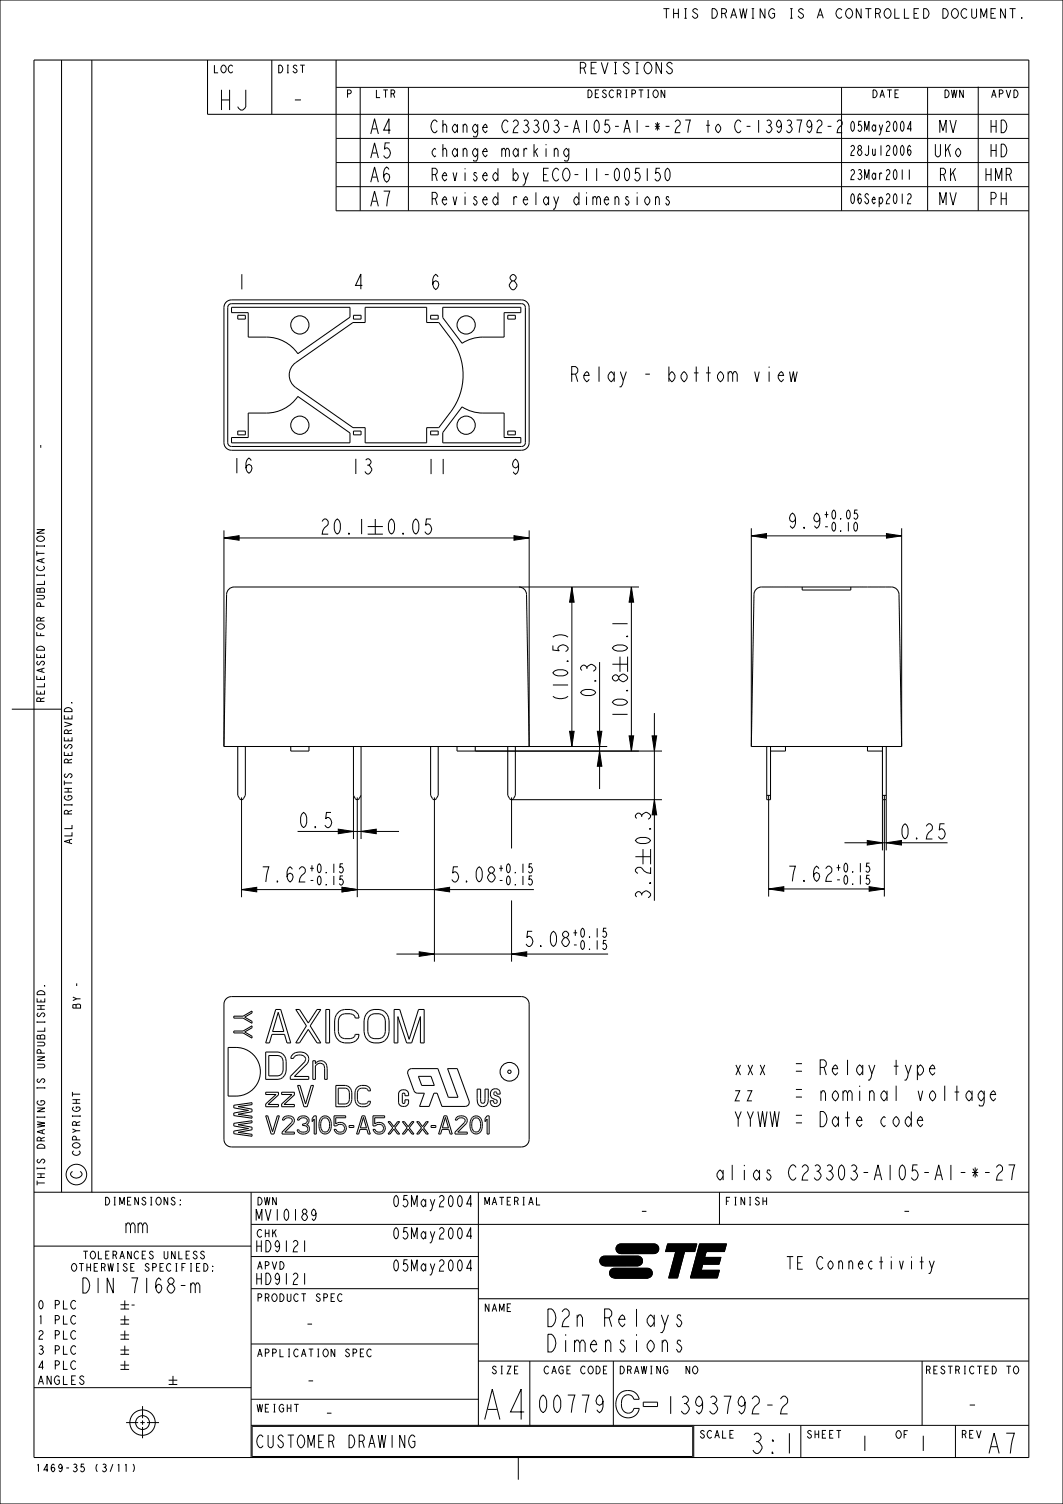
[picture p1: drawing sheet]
<svg xmlns="http://www.w3.org/2000/svg" width="210mm" height="297mm" viewBox="0 0 210 297" stroke-linecap="round" stroke-linejoin="round" font-family="sans-serif">
<g fill="none" stroke="#000" stroke-width=".2">
<path d="M0 0h210v297h-210zM6.7 11.9h196.6v275.9h-196.6zM12.2 11.9v223.5M18.1 11.9v223.5M41 11.9v10.7h162.3M53.7 11.9v10.7M66.4 11.9v29.7h136.9M66.4 17.3h136.9M71.2 17.3v24.3M80.7 17.3v24.3M131.1 1.7h1.1M131.6 1.7v1.9"/>
<path d="M140.7 1.7a.96 .96 0 0 1 1 1 .96 .96 0 0 1-1 .9zM166.3 17.3v24.3M166.3 2l-.3-.3a.96 .96 0 0 0-.9 1 .96 .96 0 0 0 .9 .9l.3-.3M183.3 17.3v24.3M193.3 17.1v24.5M66.4 27.3h136.9M66.4 32.1h136.9M66.4 36.9h136.9M73.2 26.5l.8-3 .7 3M73.2 31.2l.8-3 .7 3M73.2 36l.8-3 .7 3M73.5 25.5h.9"/>
<path d="M73.5 30.2h.9M73.5 35h.9M73.5 39.7h.9M75.8 37.7h1.2l-.6 3M76.8 33.5l-.4-.5a2.03 2.03 0 0 0 0 3 1.17 1.17 0 0 0 .4-1.5l-.4-.3-.5 .3-.1 .5M77 28.2h-.9l-.2 1.3 .3-.3a1.01 1.01 0 0 1 .9 1 1.01 1.01 0 0 1-.9 1l-.4-.5M77.1 25.7h-1.3l1-2.2v3M85.4 34.5h.6l.4-.4v-.5l-.4-.4h-.6v2.5M85.4 39.2h.6l.4-.4v-.4l-.4-.4h-.6v2.5M86 34.5l.4 1.2M86 39.2l.4 1.3M86.1 29.5l-.2-.2a.93 .93 0 0 0-.6 .8 .93 .93 0 0 0 .6 .9l.2-.2"/>
<path d="M86.4 24.1l-.4-.4a1.31 1.31 0 0 0-.6 2.1l.3 .4h.3l.4-.4M87.4 34.7h.8l-.1-.4-.2-.2a.92 .92 0 0 0-.6 .8 .92 .92 0 0 0 .6 .8l.3-.4M87.4 39.4h.8l-.1-.4-.2-.2a.92 .92 0 0 0-.6 .9 .92 .92 0 0 0 .6 .8l.3-.4M87.5 25v-.3l.5-.2 .2 .5v1.2M87.5 29.7v-.2l.5-.2 .2 .4v1.3M87.5 23.7v2.5M87.5 28.5v2.5M89.5 34.1l.4 1.6 .3-1.6M89.5 38.8l.4 1.7 .3-1.7M90.4 25.2l-.5-.7a.92 .92 0 0 0-.6 .9 .92 .92 0 0 0 .6 .8l.5-.6M90.4 29.9l-.5-.6a.92 .92 0 0 0-.6 .8 .92 .92 0 0 0 .6 .9l.5-.7M90.4 24.5v1.7"/>
<path d="M90.4 29.3v1.7M91.5 25l.2-.5h.3l.2 .5v1.2M91.5 29.7l.2-.4h.3l.2 .4v1.3M91.5 24.5v1.7M91.5 29.3v1.7M91.9 33.2v.2M91.9 34.1v1.6M91.9 38v.2M91.9 38.8v1.7M94.1 34.3l-.1-.2h-.3l-.1 .4a.75 .75 0 0 1 .5 1l-.1 .2h-.3l-.2-.4M94.1 39l-.1-.2h-.3l-.1 .4a.75 .75 0 0 1 .5 1.1l-.1 .2h-.3l-.2-.4M94.4 25.2l-.5-.7a.92 .92 0 0 0-.6 .9 .92 .92 0 0 0 .6 .8l.5-.6"/>
<path d="M94.4 24.5v1.9l-.2 .4-.1 .2h-.5l-.1-.2M94.4 29.9l-.5-.6a.92 .92 0 0 0-.6 .8 .92 .92 0 0 0 .6 .9l.5-.7M94.4 29.3v1.9l-.2 .4-.1 .2h-.5l-.1-.2M95.4 25.2h.8l-.1-.5-.2-.2a.92 .92 0 0 0-.6 .9 .92 .92 0 0 0 .6 .8l.3-.4M95.4 29.9h.8l-.1-.4-.2-.2a.92 .92 0 0 0-.6 .8 .92 .92 0 0 0 .6 .9l.3-.5M95.4 34.7h.8l-.1-.4-.2-.2a.92 .92 0 0 0-.6 .8 .92 .92 0 0 0 .6 .8l.3-.4M95.4 39.4h.8l-.1-.4-.2-.2a.92 .92 0 0 0-.6 .9 .92 .92 0 0 0 .6 .8l.3-.4M98.4 34.7l-.5-.6a.92 .92 0 0 0-.6 .8 .92 .92 0 0 0 .6 .8l.5-.6M98.4 39.4l-.5-.6a.92 .92 0 0 0-.6 .9 .92 .92 0 0 0 .6 .8l.5-.6M98.4 33.2v2.5M98.4 38v2.5M99.1 29.7l.3-.4h.2l.3 .4v1.3"/>
<path d="M99.1 29.3v1.7M99.9 29.7l.2-.4h.3l.2 .4v1.3M100.4 24.1l-.4-.4a1.31 1.31 0 0 0-.6 2.1l.3 .4h.3l.4-.4M101.4 24.1l.3-.4h.3l.4 .4a.97 .97 0 0 1-.7 1.1l-.3 1h1M101.4 34.7l.5-.6a.92 .92 0 0 1 .5 .8 .92 .92 0 0 1-.5 .8l-.5-.6M101.4 33.2v2.5M101.5 38.8v1.7M102.1 39l-.1-.2h-.3l-.2 .4M102.4 29.9l-.5-.6a.92 .92 0 0 0-.6 .8 .92 .92 0 0 0 .6 .9l.5-.7M102.4 29.3v1.7M103.4 34.1l.5 1.4-.2 .6-.2 .5h-.3M103.4 39.4h.8l-.1-.4-.2-.2a.92 .92 0 0 0-.6 .9 .92 .92 0 0 0 .6 .8l.3-.4"/>
<path d="M103.5 23.9l.2-.2a.57 .57 0 0 1 .7 .6l-.4 .4a.75 .75 0 0 1 .5 .9 .75 .75 0 0 1-.8 .6l-.3-.4M103.5 29.3v1.7M103.7 24.7h.3M104.1 29.5l-.1-.2h-.3l-.2 .4M104.4 34.1l-.5 1.4M105.5 23.9l.2-.2a.57 .57 0 0 1 .7 .6l-.4 .4a.75 .75 0 0 1 .5 .9 .75 .75 0 0 1-.8 .6l-.3-.4M105.5 28.5v2.5M105.7 24.7h.3M105.7 29.9l.5 1.1M105.9 38v2.5M106.2 29.3l-.7 .8M107.4 34.5h.6"/>
<path d="M107.6 23.9l.3-.2a1.69 1.69 0 0 1 0 2.5 1.77 1.77 0 0 1-.3-2.3zM107.9 28.5v.2M107.9 29.3v1.7M108.4 33.2h-1v2.5h1M108.4 39.4l-.5-.6a.92 .92 0 0 0-.6 .9 .92 .92 0 0 0 .6 .8l.5-.6M108.4 38.8v1.7M109.4 38.8l.5 1.5-.2 .6-.2 .4h-.3M109.5 23.9l.2-.2a.57 .57 0 0 1 .7 .6l-.4 .4a.75 .75 0 0 1 .5 .9 .75 .75 0 0 1-.8 .6l-.3-.4M109.5 29.7l.2-.4h.3l.2 .4v1.3M109.5 29.3v1.7M109.7 24.7h.3M110.4 38.8l-.5 1.5"/>
<path d="M110.4 33.6l-.4-.4a1.31 1.31 0 0 0-.6 2.1l.3 .4h.3l.4-.4M111.5 25h.7M111.5 33.4l.2-.2a1.31 1.31 0 0 1 .7 2.1l-.4 .4a1.31 1.31 0 0 1-.6-2.1zM112.4 29.9l-.5-.6a.92 .92 0 0 0-.6 .8 .92 .92 0 0 0 .6 .9l.5-.7M112.4 29.3v1.9l-.2 .4-.1 .2h-.5l-.1-.2M113.2 26.2l.7-2.5 .6 2.5M113.5 25.4h.7M113.5 34.5h.7M114.4 39.4l-.5-.6a.92 .92 0 0 0-.6 .9 .92 .92 0 0 0 .6 .8l.5-.6M114.4 38v2.5M115.9 23.7v2.5M115.9 33.2v2.5"/>
<path d="M115.9 38v.2M115.9 38.8v1.7M117.1 39.2l.3-.4h.2l.3 .4v1.3M117.1 38.8v1.7M117.6 23.9l.3-.2a1.69 1.69 0 0 1 0 2.5 1.77 1.77 0 0 1-.3-2.3zM117.9 39.2l.2-.4h.3l.2 .4v1.3M117.9 33.2v2.5M119.4 39.4h.8l-.1-.4-.2-.2a.92 .92 0 0 0-.6 .9 .92 .92 0 0 0 .6 .8l.3-.4M119.5 34.5h.7M120.4 23.7h-.8l-.1 1 .2-.2a.84 .84 0 0 1 .8 .9 .84 .84 0 0 1-.8 .8l-.3-.4M121.5 39.2l.2-.4h.3l.2 .4v1.3M121.5 25h.7"/>
<path d="M121.5 38.8v1.7M121.6 33.4l.3-.2a1.69 1.69 0 0 1 0 2.5 1.77 1.77 0 0 1-.3-2.3zM123.2 26.2l.7-2.5 .6 2.5M123.5 25.4h.7M123.6 33.4l.3-.2a1.69 1.69 0 0 1 0 2.5 1.77 1.77 0 0 1-.3-2.3zM124.1 39l-.1-.2h-.3l-.1 .4a.75 .75 0 0 1 .5 1.1l-.1 .2h-.3l-.2-.4M125.9 23.7v2.5M125.9 38v.2M125.9 38.8v1.7M126.4 33.2h-.8l-.1 1.1 .2-.2a.84 .84 0 0 1 .8 .8 .84 .84 0 0 1-.8 .8l-.3-.4M127.5 25h.7M127.6 39l.3-.2a.93 .93 0 0 1 .5 .9 .93 .93 0 0 1-.5 .8 .9 .9 0 0 1-.3-1.5z"/>
<path d="M127.9 33.2v2.5M129.4 25h1M129.5 39.2l.2-.4h.3l.2 .4v1.3M129.5 24.3l.7 1.3M129.5 38.8v1.7M129.9 24.1v1.7M130.2 24.3l-.7 1.3M130.4 33.2h-.8l-.1 1.1 .2-.2a.84 .84 0 0 1 .8 .8 .84 .84 0 0 1-.8 .8l-.3-.4M131.5 25h.7M131.6 33.4l.3-.2a1.69 1.69 0 0 1 0 2.5 1.77 1.77 0 0 1-.3-2.3zM132.1 39l-.1-.2h-.3l-.1 .4a.75 .75 0 0 1 .5 1.1l-.1 .2h-.3l-.2-.4M133.4 24.1l.3-.4h.3l.4 .4a.97 .97 0 0 1-.7 1.1l-.3 1h1"/>
<path d="M135.4 23.7h1l-.5 2.5M139.5 24.7h.7M139.9 23.7v2.5M141.6 24.7l.3-.2a.93 .93 0 0 1 .5 .9 .93 .93 0 0 1-.5 .8 .9 .9 0 0 1-.3-1.5zM146.4 24.1l-.4-.4a1.31 1.31 0 0 0-.6 2.1l.3 .4h.3l.4-.4M147.5 25h.7M149.9 23.7v2.5M151.5 23.9l.2-.2a.57 .57 0 0 1 .7 .6l-.4 .4a.75 .75 0 0 1 .5 .9 .75 .75 0 0 1-.8 .6l-.3-.4M151.7 24.7h.3M154.4 24.5l-.2 .5-.3 .2-.4-.2a.98 .98 0 0 1 .4-1.3 1.69 1.69 0 0 1 0 2.5l-.4-.4M155.5 23.9l.2-.2a.57 .57 0 0 1 .7 .6l-.4 .4a.75 .75 0 0 1 .5 .9 .75 .75 0 0 1-.8 .6l-.3-.4M155.7 24.7h.3"/>
<path d="M157.4 23.7h1l-.5 2.5M160.4 24.5l-.2 .5-.3 .2-.4-.2a.98 .98 0 0 1 .4-1.3 1.69 1.69 0 0 1 0 2.5l-.4-.4M161.4 24.1l.3-.4h.3l.4 .4a.97 .97 0 0 1-.7 1.1l-.3 1h1M163.5 25h.7M165.4 24.1l.3-.4h.3l.4 .4a.97 .97 0 0 1-.7 1.1l-.3 1h1M168.1 29l.3-.3h.1a.66 .66 0 0 1-.1 1.2l-.3 .8h.7M168.1 33.8l.3-.3h.1a.66 .66 0 0 1-.1 1.1l-.3 .9h.7M168.3 24.1l.1-.1a1.48 1.48 0 0 1 0 2 1.56 1.56 0 0 1-.1-1.9zM168.3 38.4l.1-.2a1.48 1.48 0 0 1 0 2 1.56 1.56 0 0 1-.1-1.8zM169.6 33.6l.2-.1a.43 .43 0 0 1 .4 .3 .43 .43 0 0 1-.3 .5 .61 .61 0 0 1 .4 .7 .61 .61 0 0 1-.5 .5l-.3-.4M169.6 29.7l.2-.2a.59 .59 0 0 1 .5 .6 .59 .59 0 0 1-.5 .6l-.4-.5zM169.8 29.5a.43 .43 0 0 1-.3-.4 .43 .43 0 0 1 .4-.4 .46 .46 0 0 1 .3 .4 .46 .46 0 0 1-.3 .4"/>
<path d="M169.8 34.3h.1M170.1 38.6l-.3-.4a1.48 1.48 0 0 0 0 2 .71 .71 0 0 0 0-1.1l-.2 .1-.1 .4M170.2 24h-.5l-.1 .8 .2-.2a.69 .69 0 0 1 .5 .7 .69 .69 0 0 1-.5 .7l-.3-.4M170.8 26v-2l.4 1.6 .5-1.6v2M170.8 35.5v-2l.4 1.6 .5-1.6v2M171.6 28.7v1.7l-.3 .3h-.1l-.3-.3M171.6 38.6l-.3-.4a.43 .43 0 0 0-.4 .4 .43 .43 0 0 0 .3 .5 .61 .61 0 0 1 .4 .6 .61 .61 0 0 1-.4 .5l-.4-.5M172.3 39.4h.6l-.3-.5a.79 .79 0 0 0 0 1.3l.3-.3M172.4 29.4v1l.2 .3h.1l.2-.3M172.9 29.4v1.3M173 25.1l-.4-.5a.79 .79 0 0 0 0 1.4l.4-.5M173 34.6l-.4-.5a.79 .79 0 0 0 0 1.4l.4-.5"/>
<path d="M173 24.6v1.4M173 34.1v1.4M173.7 24.6l.3 1.2-.2 .8h-.2M173.7 39.4l.3-.5a.72 .72 0 0 1 .4 .7 .72 .72 0 0 1-.5 .6l-.2-.5M173.7 38.9v2M173.8 34.1v1.4M174 28.7v2M174.2 34.3l-.2-.2-.2 .4M174.4 24.6l-.4 1.2M175.1 24.3l.3-.3h.1a.66 .66 0 0 1-.1 1.1l-.3 .9h.7M175.1 29l.3-.3h.1a.66 .66 0 0 1-.1 1.2l-.3 .8h.7M175.1 33.8l.3-.3h.1a.66 .66 0 0 1-.1 1.1l-.3 .9h.7"/>
<path d="M175.1 38.6l.3-.4h.1a.66 .66 0 0 1-.1 1.2l-.3 .8h.7M176.7 24.1l.1-.1a1.48 1.48 0 0 1 0 2 1.56 1.56 0 0 1-.1-1.9zM176.7 28.9l.1-.2a1.48 1.48 0 0 1 0 2 1.56 1.56 0 0 1-.1-1.8zM176.7 33.6l.1-.1a1.48 1.48 0 0 1 0 2 1.56 1.56 0 0 1-.1-1.9zM176.7 38.4l.1-.2a1.48 1.48 0 0 1 0 2 1.56 1.56 0 0 1-.1-1.8zM178.1 24.1l.1-.1a1.48 1.48 0 0 1 0 2 1.56 1.56 0 0 1-.1-1.9zM178.1 28.9l.1-.2a1.48 1.48 0 0 1 0 2 1.56 1.56 0 0 1-.1-1.8zM178.2 33.5v2M178.2 38.2v2M179.3 38.6l.3-.4h.1a.66 .66 0 0 1-.1 1.2l-.3 .8h.7M179.6 33.5v2M179.9 29l-.3-.3a1.48 1.48 0 0 0 0 2 .71 .71 0 0 0 0-1.2l-.2 .2-.1 .3"/>
<path d="M180.1 25.5h-.8l.6-1.5v2M184.8 28.5v2l.4 .5h.2l.4-.5v-2M185.7 26.2v-2.5l.6 2.1 .6-2.1v2.5M185.8 34.5h.6l.4-.4v-.5l-.4-.4h-.6v2.5M186.4 34.5l.4 1.2M186.8 28.5v2.5M187.3 29.3l.5 1.7M187.7 23.7l.6 2.5 .6-2.5M187.7 38l.6 2.5 .6-2.5M187.8 33.2v2.5M187.8 28.5l-1 1.4M188.3 34.1l.5 1.6"/>
<path d="M188.8 33.2l-1 1.5M189 29.5l.3-.2a.93 .93 0 0 1 .5 .8 .93 .93 0 0 1-.5 .9 .9 .9 0 0 1-.3-1.5zM194.8 34.5h1M194.8 33.2v2.5M195.8 39.2h.6l.4-.4v-.4l-.4-.4h-.6v2.5M195.8 25h1M195.8 23.7v2.5M195.8 28.5v2.5M195.8 33.2v2.5M195.8 29.7h1M196.7 35.7v-2.5l.6 2.1 .6-2.1v2.5M196.8 23.7v2.5"/>
<path d="M196.8 28.5v2.5M197.8 23.7a.86 .86 0 0 1 1 .6 1.55 1.55 0 0 1-.5 1.9h-.5zM197.8 28.5a.86 .86 0 0 1 1 .6 1.55 1.55 0 0 1-.5 1.9h-.5zM197.8 38v2.5M197.8 39.2h1M198.8 34.5h.6l.4-.4v-.5l-.4-.4h-.6v2.5M198.8 38v2.5M199.4 34.5l.4 1.2M44.8 59.5l.9-.3h57.3a1.5 1.5 0 0 1 1.5 1.5v26.7a1.5 1.5 0 0 1-1.5 1.5h-57.3a1.5 1.5 0 0 1-1.5-1.5v-26.7a1.5 1.5 0 0 1 .6-1.2zM73.2 40.7l.8-3 .7 3M185.7 40.5v-2.5l.6 2.1 .6-2.1v2.5M45.2 60.2l.5-.2h57.3a.75 .75 0 0 1 .8 .7v26.7a.75 .75 0 0 1-.8 .8h-57.3a.75 .75 0 0 1-.7-.8v-26.7z"/>
<path d="M45.7 60.7h23.4v1.9l-10.3 7.2a7.5 7.5 0 0 0-6.2-3.2h-3.6v-4.9h-3.3zM47 62.3h1.5v.7h-1.5zM58 71.9l11.7-8.2h2.4v-3h12.2v3h2.4a18.3 18.3 0 0 1 4.4 7.5 12 12 0 0 1-2 10.1l-2.4 3.1h-2.4v3h-12.2v-3h-2.4l-11.3-7.9a3 3 0 0 1-.4-4.6zM69.8 62.3h1.5v.7h-1.5zM85.1 62.3h1.5v.7h-1.5zM87.5 60.7h15.4v1h-3.3v4.9l-5.4 .1-1.8 .5-1.1 .6-3.8-5.1zM100.3 62.3h1.5v.7h-1.5zM47 85.1h1.5v.8h-1.5zM49 81.6a14.6 14.6 0 0 0 6-.4 7.5 7.5 0 0 0 3.8-2.9l10.3 7.2v1.9h-23.4v-1h3.3zM69.8 85.1h1.5v.8h-1.5zM85.1 85.1h1.5v.8h-1.5zM91.3 80.3l1.1 .6 1.8 .6 5.4 .1v4.8h3.3v1h-15.4v-2z"/>
<path d="M100.3 85.1h1.5v.8h-1.5zM45.1 116.5l.7-.5 .5-.1h56.2a1.5 1.5 0 0 1 1.5 1.5l.5 30h-60.3l.6-30zM148.4 105.8l3-.4v.9zM148.4 104.3v43.1M148.4 105.8h29.7M152.3 115.9h.1M152.7 115.9h.1M155.2 115.9h.1M155.6 115.9h.1M158.5 115.9v.6h9.6v-.6M169.9 115.9h.1M170.4 115.9h.1"/>
<path d="M171.4 115.9h.1M171.9 115.9h.1M173.5 115.9h.1M174 115.9h.1M175 115.9h.1M175.1 105.4l3 .4-3 .5zM175.5 115.9h.1M178.1 104.3v43.1M12.2 140h-9.9M47 147.4v9.7l.4 .7 .3 .1 .3-.1 .5-.7v-9.7M47.7 157.5v19.7M57.4 147.4v.9h3.6v-.9"/>
<path d="M69.8 147.4v18.3M69.8 157.1l.5 .7 .3 .1 .3-.1 .4-.7M70.6 157.5v19.7M71.3 147.4v18.3M85.1 147.4v9.7l.4 .7 .3 .1 .3-.1 .5-.7v-9.7M85.8 157.5v32.4M90.3 147.4v.9h40.5M93.9 147.4v.9M100.3 147.4v9.7l.5 .7 .3 .1M101.1 157.9h29.7M101.1 157.5v10.1M101.8 147.4v9.7l-.5 .7-.2 .1"/>
<path d="M128.8 145.3h.9l-.4 3zM129.3 157.9l.4 3h-.9zM129.3 140.8v37.1M148.4 147.4l.6-30a1.5 1.5 0 0 1 1.5-1.5h25.6a1.5 1.5 0 0 1 1.5 1.5l.5 30M148.4 147.4h29.7M151.5 157.1h.7M151.5 147.4v10.5h.7v-10.5M151.8 157.1v19.9M155.2 147.4v.9h-3M171.4 147.4v.9h2.9M174.3 157.1h.8M174.3 157.9h.8"/>
<path d="M174.3 147.4v20.5M174.7 157.1v19.9M175.1 147.4v20.5M47.7 175.7l3-.5v.9zM47.7 175.7h57.8M58.8 164.2h20M66.8 163.7l3 .5-3 .4zM67.6 175.2l3 .5-3 .4zM71.3 164.2l3-.5v.9zM85.8 175.7l3-.5v.9zM101.1 177.8v12.1M125.5 169.2h3"/>
<path d="M127 167.7v3M128.5 167.7v3M151.8 175.5l3-.4v.9zM151.8 175.5h22.9M166.8 166.4h20.4M171.3 166l3 .4-3 .5zM171.7 175.1l3 .4-3 .5zM175.1 166.4l3-.4v.9zM8.7 194.7l.1-.1zM44.6 197.4a1.5 1.5 0 0 1 1.1-.6h57.3a1.5 1.5 0 0 1 1.5 1.5v26.7a1.5 1.5 0 0 1-1.5 1.5h-57.3a1.5 1.5 0 0 1-1.5-1.5v-26.7zM54.5 199.3h1l1.9 6.6h-.7l-.5-1.6h-2.5l-.5 1.6h-.7zM55 199.9l1.1 3.8h-2.3z"/>
<path d="M58.4 199.3h.8l1.7 2.7 1.7-2.7h.8l-2.1 3.3 2.1 3.3h-.8l-1.7-2.6-1.7 2.6h-.8l2.1-3.3zM64.4 199.3h.7v6.6h-.7zM67 199.8a2.89 2.89 0 0 1 3.8 .5l.1 .7h-.7l-.1-.4a2.06 2.06 0 0 0-3.1 .4 4.6 4.6 0 0 0 .2 3.7 2.31 2.31 0 0 0 2.9 0l.1-.4h.7a1.77 1.77 0 0 1-1.7 1.6 2.37 2.37 0 0 1-3.1-2.2l.1-2.8 .3-.6zM72.8 199.8a2.51 2.51 0 0 1 4.1 1.8v2.1a2.48 2.48 0 0 1-2.5 2.3 2.48 2.48 0 0 1-2.5-2.3l.1-2.8 .3-.6zM77.9 199.3h1.1l1.8 5.9 1.9-5.9h1.1v6.6h-.7v-5.1l-1.8 5.1h-1l-1.7-5.1v5.1h-.7zM78.3 188.4h41.8M82.8 188l3 .4-3 .5zM101.1 188.4l3-.4v.9zM45.1 206.8a5.6 5.6 0 0 1 5.3 1.8 4.8 4.8 0 0 1 .6 5.1 4.8 4.8 0 0 1-4.4 2.7h-1.5zM46.2 200.7h1.8l1.8-1.1v.4l-1.5 .9 1.5 .8v.4l-1.8-1.1h-1.8zM46.2 203.6h1.8l1.8-1v.4l-1.5 .8 1.5 .8v.4l-1.8-1h-1.8zM46.2 218.3l3.6-.5v.3l-2.8 .4 2.8 .5v.5l-2.8 .5 2.8 .4v.4l-3.6-.5v-.5l2.9-.5-2.9-.5z"/>
<path d="M52.5 207.7h2.4a1.77 1.77 0 0 1 1.6 1.9 3.2 3.2 0 0 1-.7 3.2l-.9 .3h-2.4zM52.5 215.7h2.5v.5l-2 1.9h2v.4h-2.5v-.5l2-1.9h-2zM53.1 208.4h1.8a1.11 1.11 0 0 1 1 1.2v1.7a1.11 1.11 0 0 1-1 1.2h-1.8zM55.6 215.7h2.6v.5l-2.1 1.9h2.1v.4h-2.6v-.5l2.1-1.9h-2.1zM58 208.1a2.21 2.21 0 0 1 2.9 .5 1.55 1.55 0 0 1-.2 1.4l-2.5 2.6h2.8v.5h-3.7v-.5l2.9-2.9 .2-.5a1.23 1.23 0 0 0-1.9-.8l-.5 .6h-.6l.2-.4zM58.8 214.3h.5l1.1 3.7 1.1-3.7h.4l-1.2 4.2h-.7zM61.8 209.5h.5v.5a1.27 1.27 0 0 1 1.6-.5 1.27 1.27 0 0 1 .7 1.5v2.1h-.5l-.1-2.7a.98 .98 0 0 0-1.7 .1v2.6h-.5zM66.3 214.3h1.9a1.37 1.37 0 0 1 1.3 1.5 2.49 2.49 0 0 1-.6 2.5l-.7 .2h-1.9zM66.8 214.9h1.4a.87 .87 0 0 1 .8 .9v1.3a.87 .87 0 0 1-.8 .9h-1.4zM70.7 214.6a1.84 1.84 0 0 1 2.4 .4l.1 .4h-.5l-.1-.2a1.23 1.23 0 0 0-2 .6v1.3a.87 .87 0 0 0 .8 .9l1-.1 .3-.4h.5a1.53 1.53 0 0 1-2.5 .8 2.99 2.99 0 0 1 0-3.7zM73 200.6a1.96 1.96 0 0 1 3 .4 4.6 4.6 0 0 1-.2 3.7 1.96 1.96 0 0 1-3-.4 4.6 4.6 0 0 1 .2-3.7zM79 215.5a1.03 1.03 0 0 1 1.2-.2 1.03 1.03 0 0 1 .5 1.1h-.7l-.1-.5-.4 .1v1.8l.2 .1 .3-.1v-.6h.7a1.02 1.02 0 0 1-.7 1.3 1.02 1.02 0 0 1-1.3-.8v-1.7z"/>
<path d="M80.9 211.2l.4-.2h5.2l2.1 5.7h1.9l-2.1-5.7h1.9l2.4 6.4a.81 .81 0 0 1-.8 1.1h-4.6l-.9-2.6h-.7l-.9 2.6h-1.9l.9-2.6-1.5-.1-.4-.2-1.3-3.5a.81 .81 0 0 1 .3-.9zM82.7 212.6h2.4l.7 1.8h-2.5zM94.3 215.1h.6v2.1a.49 .49 0 0 0 .6 .7 .49 .49 0 0 0 .3-.8v-2h.7v1.8a1.17 1.17 0 0 1-1.1 1.6 1.17 1.17 0 0 1-1.1-1.6zM97.1 215.3a.97 .97 0 0 1 1.2-.2 .97 .97 0 0 1 .5 1h-.6a.35 .35 0 0 0-.4-.5 .35 .35 0 0 0-.3 .4 .35 .35 0 0 0 .4 .3 1.06 1.06 0 0 1 .8 1.7 1.06 1.06 0 0 1-1.8-.2l-.1-.4h.7a.39 .39 0 0 0 .2 .5 .39 .39 0 0 0 .5-.3 .39 .39 0 0 0-.3-.5 1.09 1.09 0 0 1-1-.7 1.09 1.09 0 0 1 .2-1.1zM6.7 235.4h196.6M46.2 221.8l3.6-.5v.4l-2.8 .4 2.8 .5v.5l-2.8 .5 2.8 .4v.4l-3.6-.5v-.5l2.9-.5-2.9-.6zM49.6 235.4v52.4M52.5 220.3h.4l.9 3.2 1-3.2h.4l-1.1 3.6h-.5zM56.1 220.6a1.22 1.22 0 0 1 2.1 .7l-.2 .6-1.7 1.7h1.9v.3h-2.5v-.3l1.9-2 .2-.3a.88 .88 0 0 0-.8-.6 .88 .88 0 0 0-.9 .5h-.3zM59.1 220.6a1.14 1.14 0 0 1 1.3-.2 1.14 1.14 0 0 1 .6 1.2l-.4 .5a1.03 1.03 0 0 1 .4 1.4 1.03 1.03 0 0 1-1.4 .4h-.2a.93 .93 0 0 1-.7-.8h.3a1.04 1.04 0 0 0 1.8 0v-.3a.78 .78 0 0 0-1-.5v-.3a.76 .76 0 0 0 .9-.8 .93 .93 0 0 0-1.6 0h-.3zM62.1 220.3h.4v3.6h-.4v-2.9l-.4 .5v-.6zM63.5 220.7a1.23 1.23 0 0 1 1.4-.1 1.23 1.23 0 0 1 .5 1.2v.7a1.23 1.23 0 0 1-1.2 1.4 1.23 1.23 0 0 1-1.2-1.4l.1-1.1z"/>
<path d="M63.7 221a.75 .75 0 0 1 1.1 0 1.98 1.98 0 0 1-.2 2.5l-.4 .1a1.51 1.51 0 0 1-.8-2.2zM66 220.3h2.3v.4h-2v1.3a1.23 1.23 0 0 1 1.9 .1 1.23 1.23 0 0 1-.5 1.9 1.23 1.23 0 0 1-1.7-1h.4a.85 .85 0 0 0 1.1 .6 .85 .85 0 0 0 .5-1.2 .85 .85 0 0 0-1.3-.3l-.2 .2h-.5zM69 222.3h.9v.3h-.9zM71.5 220.3h.6l1 3.6h-.4l-.2-.9h-1.4l-.3 .9h-.4zM71.8 220.7l.6 2h-1.2zM73.7 220.3h2.3v.4h-2v1.3a1.23 1.23 0 0 1 1.9 .1 1.23 1.23 0 0 1-.6 1.9 1.23 1.23 0 0 1-1.6-1h.4a.85 .85 0 0 0 1.1 .6 .85 .85 0 0 0 .5-1.2 .85 .85 0 0 0-1.3-.3l-.2 .2h-.5zM76.7 221.5h.4l.7 1 .7-1h.4l-.9 1.2 .9 1.2h-.4l-.7-.9-.7 .9h-.4l.9-1.2zM79.5 221.5h.4l.7 1 .8-1h.4l-1 1.2 1 1.2h-.4l-.8-.9-.7 .9h-.4l.9-1.2zM82.3 221.5h.4l.8 1 .7-1h.4l-.9 1.2 .9 1.2h-.4l-.7-.9-.8 .9h-.4l1-1.2zM85.2 222.3h.9v.3h-.9zM87.7 220.3h.6l1 3.6h-.4l-.2-.9h-1.4l-.3 .9h-.4zM88 220.7l.6 2h-1.2z"/>
<path d="M90.3 220.6a1.22 1.22 0 0 1 2 .7l-.2 .6-1.7 1.7h1.9v.3h-2.4v-.3l1.9-2 .1-.3a.88 .88 0 0 0-.7-.6 .88 .88 0 0 0-.9 .5h-.3zM93.3 220.7a1.23 1.23 0 0 1 1.4-.1 1.23 1.23 0 0 1 .6 1.2v.7a1.23 1.23 0 0 1-1.2 1.4 1.23 1.23 0 0 1-1.2-1.4v-1.1zM93.5 221a.75 .75 0 0 1 1.1 0 1.98 1.98 0 0 1-.2 2.5l-.3 .1a1.51 1.51 0 0 1-.8-2.2zM94.5 235.4v46.1M96.2 220.3h.4v3.6h-.4v-2.9l-.4 .5v-.6zM142.1 235.4v6.4M6.7 246.1h42.9M23.8 257.7h1.7M23.8 258.5h1.7M24.6 256.8l.1 1.7M24.6 259.8l.1 1.7M49.6 248.1h44.9"/>
<path d="M49.6 254.5h44.9M49.6 241.8h153.7M94.5 256.5h108.8M118.8 248.3l.6-.3h6.6a.95 .95 0 0 1 .9 .9 .95 .95 0 0 1-.8 1l-6.7 .1a.95 .95 0 0 1-.8-.6 .95 .95 0 0 1 .2-1.1zM119.4 250l6.7-.1zM120.7 250.7l.7-.2h6.5a.95 .95 0 0 1 1 .8 .95 .95 0 0 1-.9 1l-6.6 .1a.95 .95 0 0 1-.9-.6 .95 .95 0 0 1 .2-1.1zM121.4 252.4l6.6-.1zM122 245.9l.6-.3h6.6a.95 .95 0 0 1 .9 .9 .95 .95 0 0 1-.8 1h-6.7a.95 .95 0 0 1-.8-.5 .95 .95 0 0 1 .2-1.1zM122.6 247.5h6.7zM126.1 249.9l-6.7 .1a.95 .95 0 0 1-.9-1 .95 .95 0 0 1 .9-1h6.6a.95 .95 0 0 1 .9 1 .95 .95 0 0 1-.9 1M128 252.4h-6.6a.95 .95 0 0 1-1-1 .95 .95 0 0 1 1-.9h6.5a.95 .95 0 0 1 1 .9 .95 .95 0 0 1-1 1M129.3 247.5h-6.7a.95 .95 0 0 1-.9-.9 .95 .95 0 0 1 .9-1h6.6a.95 .95 0 0 1 .9 1 .95 .95 0 0 1-.9 .9"/>
<path d="M131.9 245.6h5.8l-.4 1.5h-2.1l-1.4 5.3h-1.7l1.4-5.3h-2zM138.2 245.6h5.3l-.4 1.5h-3.6l-3.1 5.3zM138.2 245.6h5.3l-.4 1.5h-3.6l-.3 1.2h3.2l-.3 1.3h-3.3l-.3 1.3h3.6l-.4 1.5h-5.3zM138.8 249.6l-.3 1.3h3.6l-.4 1.5h-5.3zM139.5 247.1l-.3 1.2h3.2l-.3 1.3h-3.3l-2.4 2.8zM6.7 274h42.9M23.8 269.6h1.7M23.8 266.6h1.7M23.8 263.6h1.7M23.8 260.6h1.7M23.8 270.4h1.7M23.8 267.4h1.7"/>
<path d="M23.8 264.5h1.7M23.8 261.5h1.7M24.6 262.8l.1 1.7M24.6 265.7l.1 1.7M24.6 268.7l.1 1.7M28.2 277.7v2.4M33.3 272.5h1.7M33.3 273.4h1.7M34.2 271.7v1.7M49.6 276.3h44.9M49.6 265.4h44.9M94.5 268.8h108.8"/>
<path d="M104.7 268.8v12.7M121.2 268.8v12.7M122.4 275.2l.9-.5 1.1-.1 .9 .3 .7 .6 .3 .8h-1.1l-.4-.7-.8-.2-.8 .4-.4 .9 .1 1.4 .3 .6 .5 .3 .5 .1 .4-.2 .4-.3 .2-.5h1.1l-.3 .9-.6 .6-.8 .3h-1l-.8-.3-.7-.6-.4-1v-1l.2-1.1zM127.1 276.9h2.8v.9h-2.8zM182.2 268.8v12.7M24.9 280.9h2.4M27.7 280.9h.9M28.2 280.5v.9M28.2 281.8v2.2M29 280.9h2.4M49.6 281.5h153.7M49.8 281.7h87.1v5.9h-87.1z"/>
<path d="M102.4 287.8v4.4M137.1 281.5v6.3M158.2 281.5v6.3M188.8 281.5v6.3"/>
<circle cx="59.2" cy="64.2" r="1.8"/>
<circle cx="92.1" cy="64.2" r="1.8"/>
<circle cx="59.2" cy="84" r="1.8"/>
<circle cx="92.1" cy="84" r="1.8"/>
<circle cx="100.6" cy="211.6" r="1.84"/>
<circle cx="100.6" cy="211.6" r=".34"/>
<circle cx="15.1" cy="231.9" r="2.03"/>
<circle cx="28.2" cy="280.9" r="2.51"/>
<circle cx="28.2" cy="280.9" r="1.37"/>
</g>
<g fill="#000">
<path d="M148.4 105.8l3-.4v.9zM175.1 105.4l3 .4-3 .5zM128.8 145.3h.9l-.4 3zM129.3 157.9l.4 3h-.9zM47.7 175.7l3-.5v.9zM66.8 163.7l3 .5-3 .4zM67.6 175.2l3 .5-3 .4zM71.3 164.2l3-.5v.9zM85.8 175.7l3-.5v.9zM151.8 175.5l3-.4v.9zM171.3 166l3 .4-3 .5zM171.7 175.1l3 .4-3 .5z"/>
<path d="M175.1 166.4l3-.4v.9zM82.8 188l3 .4-3 .5zM101.1 188.4l3-.4v.9zM118.8 248.3l.6-.3h6.6a.95 .95 0 0 1 .9 .9 .95 .95 0 0 1-.8 1l-6.7 .1a.95 .95 0 0 1-.8-.6 .95 .95 0 0 1 .2-1.1zM120.7 250.7l.7-.2h6.5a.95 .95 0 0 1 1 .8 .95 .95 0 0 1-.9 1l-6.6 .1a.95 .95 0 0 1-.9-.6 .95 .95 0 0 1 .2-1.1zM122 245.9l.6-.3h6.6a.95 .95 0 0 1 .9 .9 .95 .95 0 0 1-.8 1h-6.7a.95 .95 0 0 1-.8-.5 .95 .95 0 0 1 .2-1.1zM131.9 245.6h5.8l-.4 1.5h-2.1l-1.4 5.3h-1.7l1.4-5.3h-2zM138.8 249.6l-.3 1.3h3.6l-.4 1.5h-5.3zM139.5 247.1l-.3 1.2h3.2l-.3 1.3h-3.3l-2.4 2.8zM138.2 245.6h5.3l-.4 1.5h-3.6l-3.1 5.3z"/>
</g>
<!-- layer: DIM_DRIVEN -->
<g fill="none" stroke="#000" stroke-width=".2">
<path d="M44.2 106.2l3-.4v.9zM44.2 104.7v42.7M44.2 106.2h60.3M72.6 104h3M72.6 105.5h3M74.1 102.5v3M101.5 105.8l3 .4-3 .5zM102.5 115.9h23.7M104.5 104.7v42.7M113 115.9l.4 3h-.9zM113 115.9v31.5M124.7 115.9l.5 3h-.9z"/>
<path d="M124.7 115.9v32.4M118.5 130.8v25M121 131.2h3M122.5 129.7v3M124 129.7v3M93.9 148.3h32.3M103 147.4h17M112.5 144.4h.9l-.4 3zM118 144.4h.9l-.4 3zM118.5 148.3l.4 3h-.9zM124.3 145.3h.9l-.5 3z"/>
</g>
<path d="M44.2 106.2l3-.4v.9zM101.5 105.8l3 .4-3 .5zM113 115.9l.4 3h-.9zM124.7 115.9l.5 3h-.9zM112.5 144.4h.9l-.4 3zM118 144.4h.9l-.4 3zM118.5 148.3l.4 3h-.9zM124.3 145.3h.9l-.5 3z" fill="#000"/>
<!-- layer: SYMBOL -->
<g fill="none" stroke="#000" stroke-width=".2">
<path d="M43.8 17.7v4M43.8 19.7h1.6M45.4 17.7v4M48.6 17.7v3.4l-.6 .6h-.4l-.6-.6M58.3 19.7h1.2M8 87.9v.5M14.4 198.5l1.3-.2 .2 .2v.6h-1.5zM14.4 196.9l.8 .3M15 198.5v.6M15.2 194.2v.5M15.9 197.2h-.7l-.8 .4M52.4 238.8l.6 2.2 .5-2.2"/>
<path d="M54.8 238.8v2.2M56.4 239l.2-.2a1.52 1.52 0 0 1 0 2.2 1.59 1.59 0 0 1-.2-2zM58.4 238.8v2.2M59.8 239.9l.3-.2a.66 .66 0 0 1 .6 .7 .66 .66 0 0 1-.6 .6l-.3-.2a.59 .59 0 0 1 0-.9zM60.1 239.7l-.4-.4a.51 .51 0 0 1 .6-.5l.3 .3-.3 .6M62.4 239.5l-.1 .4-.3 .2-.4-.2a.88 .88 0 0 1 .4-1.1 1.52 1.52 0 0 1 0 2.2l-.4-.4M78 236.3l.3-.2a1.52 1.52 0 0 1 0 2.2 1.59 1.59 0 0 1-.3-2zM80.5 236.1h-.7l-.1 .9 .2-.2a.75 .75 0 0 1 .7 .8 .75 .75 0 0 1-.7 .7l-.3-.4M81.3 238.3v-2.2l.6 1.8 .5-1.8v2.2M84.1 237.4l-.4-.6a.83 .83 0 0 0-.5 .8 .83 .83 0 0 0 .5 .7l.4-.5M84.1 236.8v1.5M85 236.8l.5 1.3-.2 .6-.2 .4h-.2"/>
<path d="M85.9 236.8l-.4 1.3M86.8 236.4l.3-.3h.3l.3 .3a.87 .87 0 0 1-.6 1l-.3 .9h.9M88.8 236.3l.3-.2a1.52 1.52 0 0 1 0 2.2 1.59 1.59 0 0 1-.3-2zM90.6 236.3l.3-.2a1.52 1.52 0 0 1 0 2.2 1.59 1.59 0 0 1-.3-2zM93.2 237.8h-1l.8-1.7v2.2M126.8 239.2h.9M178.7 239.2h.9M24.9 242l.3-.5h.3l.3 .5v1.5M24.9 241.5v2M25.8 242l.3-.5h.3l.3 .5v1.5M26 257.7h.6M27.3 242l.3-.5h.3l.3 .5v1.5"/>
<path d="M27.3 241.5v2M28.2 242l.3-.5h.3l.3 .5v1.5M50.6 241v-2.2l.6 1.8 .5-1.8v2.2M50.7 245v2.2M50.7 251.4v2.3M50.7 246.1h.9M50.7 252.5h.9M51.6 245v2.2M51.6 251.4v2.3M52.5 245a.77 .77 0 0 1 .9 .5 1.4 1.4 0 0 1-.4 1.7h-.5zM52.5 251.4a.77 .77 0 0 1 .9 .6 1.4 1.4 0 0 1-.4 1.7h-.5zM55.2 245.7l-.1 .4-.3 .2-.4-.2a.88 .88 0 0 1 .4-1.1 1.52 1.52 0 0 1 0 2.2l-.4-.4"/>
<path d="M55.2 252.2l-.1 .3-.3 .2-.4-.2a.88 .88 0 0 1 .4-1.1 1.52 1.52 0 0 1 0 2.3l-.4-.4M56.6 245v2.2M56.6 251.4v2.3M57.9 245.3l.4-.3h.2l.3 .3a.87 .87 0 0 1-.5 1l-.4 .9h.9M57.9 251.8l.4-.4h.2l.3 .4a.87 .87 0 0 1-.5 .9l-.4 1h.9M60.2 245v2.2M60.2 251.4v2.3M78 242.6l.3-.2a1.52 1.52 0 0 1 0 2.3 1.59 1.59 0 0 1-.3-2.1zM78 249l.3-.2a1.52 1.52 0 0 1 0 2.2 1.59 1.59 0 0 1-.3-2zM80.5 242.4h-.7l-.1 1 .2-.2a.75 .75 0 0 1 .7 .7 .75 .75 0 0 1-.7 .8l-.3-.4M80.5 248.8h-.7l-.1 .9 .2-.2a.75 .75 0 0 1 .7 .8 .75 .75 0 0 1-.7 .7l-.3-.4M81.3 244.7v-2.3l.6 1.9 .5-1.9v2.3"/>
<path d="M81.3 251v-2.2l.6 1.8 .5-1.8v2.2M84.1 243.7l-.4-.5a.83 .83 0 0 0-.5 .7 .83 .83 0 0 0 .5 .8l.4-.6M84.1 250.1l-.4-.6a.83 .83 0 0 0-.5 .8 .83 .83 0 0 0 .5 .7l.4-.5M84.1 243.2v1.5M84.1 249.5v1.5M85 243.2l.5 1.3-.2 .5-.2 .4h-.2M85 249.5l.5 1.3-.2 .6-.2 .4h-.2M85.9 243.2l-.4 1.3M85.9 249.5l-.4 1.3M86.8 242.8l.3-.4h.3l.3 .4a.87 .87 0 0 1-.6 .9l-.3 1h.9M86.8 249.1l.3-.3h.3l.3 .3a.87 .87 0 0 1-.6 1l-.3 .9h.9M88.8 242.6l.3-.2a1.52 1.52 0 0 1 0 2.3 1.59 1.59 0 0 1-.3-2.1z"/>
<path d="M88.8 249l.3-.2a1.52 1.52 0 0 1 0 2.2 1.59 1.59 0 0 1-.3-2zM90.6 242.6l.3-.2a1.52 1.52 0 0 1 0 2.3 1.59 1.59 0 0 1-.3-2.1zM90.6 249l.3-.2a1.52 1.52 0 0 1 0 2.2 1.59 1.59 0 0 1-.3-2zM93.2 244.1h-1l.8-1.7v2.3M93.2 250.5h-1l.8-1.7v2.2M108.2 258.5a1.2 1.2 0 0 1 1.4 .9 2.17 2.17 0 0 1-.7 2.6h-.7zM111 259.1l.6-.6h.3l.5 .6a1.36 1.36 0 0 1-.8 1.4l-.4 .6-.2 .9h1.4M114 259.6v2.4M125.7 258.5v3.5M129.2 259.6v2.4M130.6 259.6l.7 2.1-.1 .9-.4 .5h-.3M132 259.6l-.7 2.1"/>
<path d="M134.5 259.9l-.2-.3h-.3l-.2 .6a1.32 1.32 0 0 1 .9 1.2l-.4 .6h-.3l-.4-.6M60.7 261.5h.9M61 272.7h.9M64.6 279.1h.9M106.9 275.8l.4-.3a2.35 2.35 0 0 1 0 3.5 2.46 2.46 0 0 1-.4-3.2zM108.2 263.5a1.2 1.2 0 0 1 1.4 .9 2.17 2.17 0 0 1-.7 2.6h-.7zM109.7 275.8l.4-.3a2.35 2.35 0 0 1 0 3.5 2.46 2.46 0 0 1-.4-3.2zM111.7 263.5v.3M111.7 264.6v2.4M112.2 275.5h1.4l-.4 1.1-.3 2.4M113.5 265.2l.3-.6h.4l.3 .6v1.8M113.5 264.6v2.4"/>
<path d="M114 260.2l.4-.6h.3l.4 .6v1.8M114.5 265.2l.4-.6h.3l.4 .6v1.8M115 275.5h1.3l-.3 1.1-.4 2.4M116.6 265.5h1.3l-.2-.6-.4-.3a1.3 1.3 0 0 0-.7 1.2 1.3 1.3 0 0 0 .7 1.2l.6-.6M119.1 276.6l-.1 .6-.6 .3-.5-.3a1.36 1.36 0 0 1 .5-1.7 2.35 2.35 0 0 1 0 3.5l-.5-.6M119.4 260.2h.9l.5-.6v-.5l-.5-.6h-.9v3.5M119.6 265.2l.4-.6h.3l.4 .6v1.8M119.6 264.6v2.4M120.3 260.2l.5 1.8M122.2 260.5h1.3l-.2-.6-.4-.3a1.3 1.3 0 0 0-.7 1.2 1.3 1.3 0 0 0 .7 1.2l.6-.6M123.3 264.9l-.2-.3h-.3l-.2 .6a1.32 1.32 0 0 1 .9 1.2l-.4 .6h-.3l-.4-.6M125.7 263.5v.3"/>
<path d="M125.7 264.6v2.4M128.2 264.9l.3-.3a1.29 1.29 0 0 1 .8 1.2 1.29 1.29 0 0 1-.8 1.2 1.26 1.26 0 0 1-.3-2.1zM129.2 260.5l-.7-.9a1.29 1.29 0 0 0-.7 1.2 1.29 1.29 0 0 0 .7 1.2l.7-.9M130.8 265.2l.4-.6h.3l.4 .6v1.8M130.8 264.6v2.4M132.5 275.7v3.5M134.5 264.9l-.2-.3h-.3l-.2 .6a1.32 1.32 0 0 1 .9 1.2l-.4 .6h-.3l-.4-.6M134.8 276l.3-.3a.8 .8 0 0 1 .9 .9l-.5 .6a1.05 1.05 0 0 1 .7 1.1 1.05 1.05 0 0 1-1.1 .9l-.5-.6M135.1 277.2h.4M138.8 276.9l-.2 .6-.5 .3-.5-.3a1.37 1.37 0 0 1 .5-1.8 2.37 2.37 0 0 1 0 3.5l-.5-.6M140.4 276l.3-.3a.8 .8 0 0 1 .9 .9l-.5 .6a1.05 1.05 0 0 1 .7 1.1 1.05 1.05 0 0 1-1.1 .9l-.5-.6M140.7 277.2h.4"/>
<path d="M143 275.7h1.4l-.5 2.1-.2 1.4M147.2 276.9l-.2 .6-.5 .3-.5-.3a1.37 1.37 0 0 1 .5-1.8 2.37 2.37 0 0 1 0 3.5l-.5-.6M148.6 276.3l.5-.6h.4l.5 .6a1.35 1.35 0 0 1-.9 1.5l-.3 .5-.2 .9h1.4M151.6 277.5h1M154.2 276.3l.5-.6h.4l.5 .6a1.35 1.35 0 0 1-.9 1.5l-.3 .5-.2 .9h1.4M191.6 277.5h1M52 283.8l-.4-.4a1.31 1.31 0 0 0-.6 2.1l.3 .4h.3l.4-.4M53 283.4v2.1l.3 .4h.3l.4-.4v-2.1M56 283.8l-.4-.4a.57 .57 0 0 0-.6 .6l.3 .4a.79 .79 0 0 1 .7 .7 .79 .79 0 0 1-.4 .8 .82 .82 0 0 1-.8-.6M56.8 283.4h1.3M57.5 283.4v2.5M59.1 283.6l.2-.2a1.31 1.31 0 0 1 .7 2.1l-.4 .4a1.31 1.31 0 0 1-.6-2.1z"/>
<path d="M60.8 285.9v-2.5l.7 2.1 .6-2.1v2.5M63 284.6h.6M64 283.4h-1v2.5h1M65 284.6h.6l.4-.4v-.4l-.4-.4h-.6v2.5M65.6 284.6l.4 1.3M69 283.4a.86 .86 0 0 1 1 .6 1.55 1.55 0 0 1-.5 1.9h-.5zM71 284.6h.6l.4-.4v-.4l-.4-.4h-.6v2.5M71.6 284.6l.4 1.3M72.8 285.9l.7-2.5 .6 2.5M73.1 285h.7M74.7 283.4l.4 2.5 .4-2.5 .3 2.5 .4-2.5M77.5 283.4v2.5"/>
<path d="M80 283.4v2.5l-1-2.5v2.5M82 283.8l-.4-.4a1.31 1.31 0 0 0-.6 2.1l.3 .4 .5-.2 .2-.2v-.9h-.5M148.9 283.4l.4-.4a.91 .91 0 0 1 1 1l-.6 .7a1.82 1.82 0 0 1 .8 1.3 1.31 1.31 0 0 1-1.2 1l-.6-.6M149.3 284.7h.4M152.5 286.7l.2 .3h-.2zM152.5 284.4h.2v.3zM155.9 283v4M170.9 283.5v3M182.4 283.5v3M195.4 287l1-4 1 4M195.8 285.7h1.2M198.8 283h1.6l-.4 1.4-.4 2.6"/>
</g>
<text font-size="7.8" x="94.9" y="280.3">A4</text>
<g font-size="3.9">
<text x="46.6" y="57.1">1</text>
<text x="69.6" y="57.1">4</text>
<text x="84.9" y="57.2">6</text>
<text x="100.2" y="57.2">8</text>
<text x="112.3" y="75.4">Relay - bottom view</text>
<text x="45.6" y="93.5">16</text>
<text x="69.1" y="93.6">13</text>
<text x="84" y="93.6">11</text>
<text x="100.7" y="93.7">9</text>
<text x="63" y="105.5">20.1</text>
<text x="76.1" y="105.5">0.05</text>
<text x="155.4" y="104.3">9.9</text>
<text x="124" y="129.2" transform="rotate(-90 124 129.2)">0.1</text>
<text x="117.7" y="137.9" transform="rotate(-90 117.7 137.9)">0.3</text>
<text x="112.2" y="138.9" transform="rotate(-90 112.2 138.9)">(10.5)</text>
<text x="124" y="142.3" transform="rotate(-90 124 142.3)">10.8</text>
<text x="58.8" y="163.4">0.5</text>
<text x="128.5" y="167.2" transform="rotate(-90 128.5 167.2)">0.3</text>
<text x="177.6" y="165.7">0.25</text>
<text x="51.3" y="174.2">7.62</text>
<text x="88.7" y="174.2">5.08</text>
<text x="128.5" y="177.9" transform="rotate(-90 128.5 177.9)">3.2</text>
<text x="155.3" y="174">7.62</text>
<text x="103.3" y="186.9">5.08</text>
<text x="144.6" y="212.3">xxx</text>
<text x="156.3" y="212.3">= Relay type</text>
<text x="144.6" y="217.4">zz</text>
<text x="156.3" y="217.4">= nominal voltage</text>
<text x="144.6" y="222.5">YYWW = Date code</text>
<text x="141" y="233">alias C23303-A105-A1-*-27</text>
<text x="15.8" y="255.3">DIN 7168-m</text>
</g>
<text font-size="3.3" x="155.1" y="250.6">TE Connectivity</text>
<g font-size="2.9">
<text x="114.1" y="14.6">REVISIONS</text>
<text x="16.2" y="232.9" transform="rotate(-90 16.2 232.9)">C</text>
</g>
<g font-size="2.5">
<text x="132.5" y="3.6">THIS</text>
<text x="141.8" y="3.6">DRAWING</text>
<text x="156.6" y="3.6">IS</text>
<text x="162.1" y="3.6">A</text>
<text x="165.8" y="3.6">CONTROLLED</text>
<text x="186.2" y="3.6">DOCUMENT.</text>
</g>
<g font-size="2.3">
<text x="162.6" y="102.5">+0.05</text>
<text x="162.6" y="104.9">-0.10</text>
<text x="60.9" y="172.4">+0.15</text>
<text x="98.3" y="172.4">+0.15</text>
<text x="164.9" y="172.2">+0.15</text>
<text x="60.9" y="174.8">-0.15</text>
<text x="98.3" y="174.8">-0.15</text>
<text x="164.9" y="174.6">-0.15</text>
<text x="112.9" y="185.1">+0.15</text>
<text x="112.9" y="187.5">-0.15</text>
</g>
<g font-size="2.2">
<text x="7.3" y="261.5">1</text>
<text x="7.3" y="258.5">0</text>
<text x="10.4" y="261.5">PLC</text>
<text x="10.4" y="258.5">PLC</text>
<text x="7.3" y="264.5">2</text>
<text x="7.3" y="267.4">3</text>
<text x="10.4" y="264.5">PLC</text>
<text x="10.4" y="267.4">PLC</text>
<text x="7.3" y="270.4">4</text>
<text x="7.3" y="273.4">ANGLES</text>
<text x="10.4" y="270.4">PLC</text>
</g>
<g font-size="2">
<text x="42" y="14.4">LOC</text>
<text x="54.7" y="14.4">DIST</text>
<text x="68.3" y="19.3">P</text>
<text x="74" y="19.3">LTR</text>
<text x="115.8" y="19.3">DESCRIPTION</text>
<text x="172.1" y="19.3">DATE</text>
<text x="186.3" y="19.3">DWN</text>
<text x="195.6" y="19.3">APVD</text>
<text x="8.8" y="120.6" transform="rotate(-90 8.8 120.6)">PUBLICATION</text>
<text x="8.8" y="126.2" transform="rotate(-90 8.8 126.2)">FOR</text>
<text x="8.8" y="138.9" transform="rotate(-90 8.8 138.9)">RELEASED</text>
<text x="14.2" y="151.4" transform="rotate(-90 14.2 151.4)">RESERVED.</text>
<text x="14.2" y="161.2" transform="rotate(-90 14.2 161.2)">RIGHTS</text>
<text x="14.2" y="166.9" transform="rotate(-90 14.2 166.9)">ALL</text>
<text x="8.8" y="211.8" transform="rotate(-90 8.8 211.8)">UNPUBLISHED.</text>
<text x="8.8" y="216" transform="rotate(-90 8.8 216)">IS</text>
<text x="8.8" y="227.3" transform="rotate(-90 8.8 227.3)">DRAWING</text>
<text x="15.8" y="228.3" transform="rotate(-90 15.8 228.3)">COPYRIGHT</text>
<text x="8.8" y="234.3" transform="rotate(-90 8.8 234.3)">THIS</text>
<text x="20.5" y="238">DIMENSIONS:</text>
<text x="50.6" y="238">DWN</text>
<text x="95.5" y="238">MATERIAL</text>
<text x="143.1" y="238">FINISH</text>
<text x="50.6" y="244.3">CHK</text>
<text x="13.9" y="251">OTHERWISE</text>
<text x="16.2" y="248.6">TOLERANCES</text>
<text x="28" y="251">SPECIFIED:</text>
<text x="31.7" y="248.6">UNLESS</text>
<text x="50.6" y="250.7">APVD</text>
<text x="50.6" y="257">PRODUCT</text>
<text x="61.9" y="257">SPEC</text>
<text x="95.5" y="259">NAME</text>
<text x="50.6" y="267.9">APPLICATION</text>
<text x="67.5" y="267.9">SPEC</text>
<text x="97" y="271.3">SIZE</text>
<text x="107.3" y="271.3">CAGE</text>
<text x="114.3" y="271.3">CODE</text>
<text x="122.2" y="271.3">DRAWING</text>
<text x="134.9" y="271.3">NO</text>
<text x="182.7" y="271.3">RESTRICTED</text>
<text x="198.2" y="271.3">TO</text>
<text x="50.6" y="278.8">WEIGHT</text>
<text x="138.1" y="284">SCALE</text>
<text x="159.2" y="284">SHEET</text>
<text x="176.8" y="284">OF</text>
<text x="189.8" y="284">REV</text>
<text x="6.9" y="290.6">1469-35</text>
<text x="18.1" y="290.6">(3/11)</text>
</g>
</svg>
